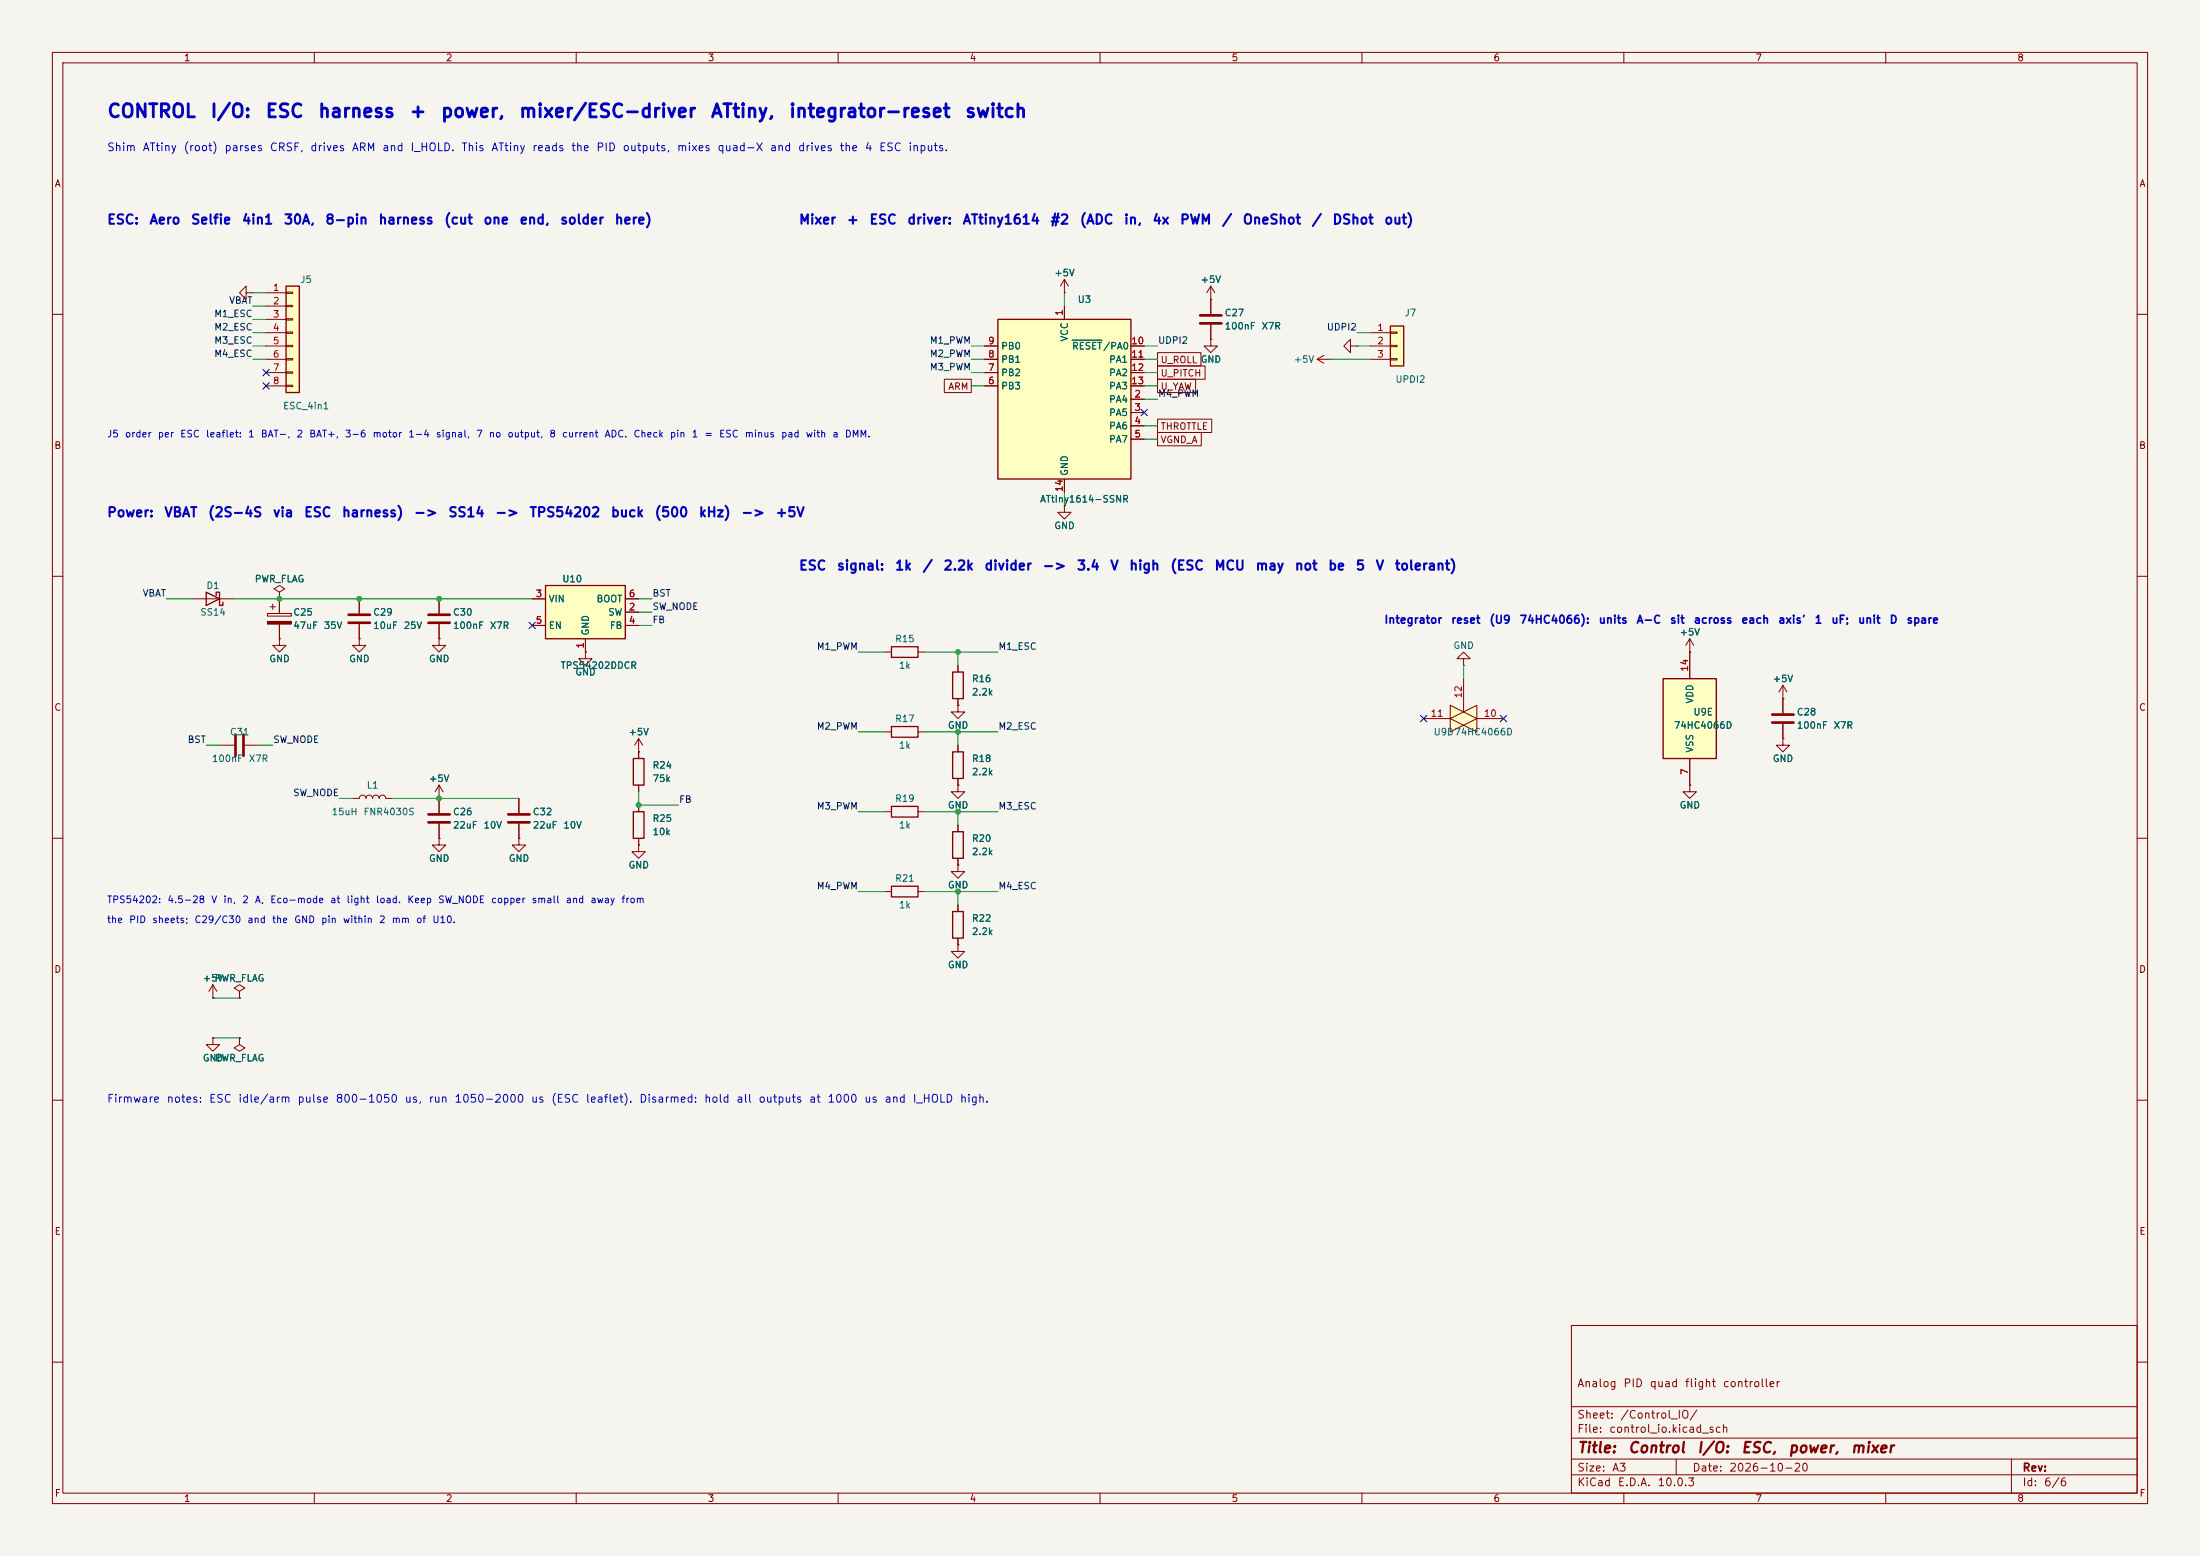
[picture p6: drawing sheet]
<svg xmlns="http://www.w3.org/2000/svg" width="420mm" height="297mm" viewBox="0 0 420 297" stroke-linecap="round" stroke-linejoin="round" font-family="sans-serif">
<path d="M0 0h420v297h-420z" fill="#f5f4ef" stroke="#f5f4ef" stroke-width=".19"/>
<g fill="none" stroke="#840000" stroke-width=".19">
<path d="M10 10h400v277h-400zM12 12h396v273h-396zM60 10v2M110 10v2M160 10v2M210 10v2M260 10v2M310 10v2M360 10v2M10 60h2M408 60h2M10 110h2"/>
<path d="M408 110h2M10 160h2M408 160h2M10 210h2M408 210h2M300 253h108v32h-108zM10 260h2M300 278.5h108M300 274.5h108M300 268.5h108M320 278.5v3M384 278.5v6.5"/>
<path d="M408 260h2M60 285v2M110 285v2M160 285v2M210 285v2M260 285v2M300 281.5h108M310 285v2M360 285v2"/>
</g>
<path d="M54.6 54.6h2.5v20.3h-2.5z" fill="#ffffc2"/>
<path d="M54.6 54.6h2.5v20.3h-2.5zM120.9 144.8h2v5.1h-2zM120.9 154.9h2v5.1h-2z" fill="none" stroke="#840000" stroke-width=".25"/>
<g fill="none" stroke="#840000" stroke-width=".19">
<path d="M47 55.9v-1.3l-1.3 1.3 1.3 1.3v-1.3h1.3M48.3 55.9h.1M50.8 55.9h3.8M50.8 58.4h3.8M54.6 55.8h1.3v.2h-1.3zM54.6 58.3h1.3v.2h-1.3zM50.8 61h3.8M50.8 63.5h3.8M50.8 66h3.8M50.8 68.6h3.8M50.8 71.1h3.8M50.8 73.7h3.8"/>
<path d="M54.6 60.8h1.3v.3h-1.3zM54.6 63.4h1.3v.2h-1.3zM54.6 65.9h1.3v.3h-1.3zM54.6 68.5h1.3v.2h-1.3zM54.6 71h1.3v.2h-1.3zM54.6 73.5h1.3v.3h-1.3zM203.2 96.5v1.3h1.3l-1.3 1.3-1.3-1.3h1.3M203.2 96.5h.1M67.3 152.4h1.3a.64 .64 0 0 1 .6-.6 .64 .64 0 0 1 .6 .6 .64 .64 0 0 1 .7-.6 .64 .64 0 0 1 .6 .6 .64 .64 0 0 1 .7-.6 .64 .64 0 0 1 .6 .6 .64 .64 0 0 1 .6-.6 .64 .64 0 0 1 .7 .6h1.2M83.8 152.4h.1M83.8 149.9l-.7 1.2M83.8 149.9l.8 1.2"/>
<path d="M83.8 149.9v2.5M121.9 143.5h.1M121.9 141l-.7 1.2M121.9 141l.8 1.2M121.9 141v3.8M121.9 149.9v1.2M121.9 153.7v1.2M121.9 160v1.3"/>
</g>
<path d="M190.5 61h25.4v30.4h-25.4z" fill="#ffffc2"/>
<path d="M190.5 61h25.4v30.4h-25.4zM170.2 138.7h5.1v2h-5.1zM170.2 123.4h5.1v2.1h-5.1zM181.9 128.3h2v5.1h-2zM170.2 153.9h5.1v2.1h-5.1zM181.9 158.8h2v5h-2zM181.9 143.5h2v5.1h-2zM170.2 169.2h5.1v2h-5.1zM181.9 174h2v5.1h-2z" fill="none" stroke="#840000" stroke-width=".25"/>
<g fill="none" stroke="#840000" stroke-width=".19">
<path d="M203.2 58.4v2.6M231.1 57.2h.1M231.1 54.6v5.3M231.1 54.6l-.7 1.3M231.1 54.6l.8 1.3M188 73.7h2.5M188 71.1h2.5M188 68.6h2.5M188 66h2.5M215.9 76.2h2.5M215.9 78.7h2.5M215.9 73.7h2.5"/>
<path d="M215.9 71.1h2.5M215.9 68.6h2.5M215.9 66h2.5M231.1 64.8v1.2h1.3l-1.3 1.3-1.2-1.3h1.2M231.1 64.8h.1M231.1 62v2.8M203.2 91.4v2.6M215.9 81.3h2.5M215.9 83.8h2.5M68.6 114.3v2.8M68.6 119.1v2.8M83.8 114.3v2.8"/>
<path d="M83.8 119.1v2.8M68.6 121.9v1.3h1.2l-1.2 1.3-1.3-1.3h1.3M68.6 121.9h.1M83.8 121.9v1.3h1.3l-1.3 1.3-1.3-1.3h1.3M83.8 121.9h.1M168.9 139.7h1.3M168.9 124.5h1.3M175.3 139.7h1.2M175.3 124.5h1.2M182.9 134.6v1.3h1.2l-1.2 1.3-1.3-1.3h1.3M182.9 134.6h.1M182.9 127v1.3"/>
<path d="M182.9 133.4v1.2M340.4 133.4h.1M340.4 130.8l-.8 1.3M340.4 130.8l.7 1.3M340.4 130.8v2.6M83.8 152.4v2.8M83.8 157.2v2.8M99.1 152.4v2.8M99.1 157.2v2.8M168.9 154.9h1.3M175.3 154.9h1.2M182.9 149.9v1.2h1.2l-1.2 1.3-1.3-1.3h1.3"/>
<path d="M182.9 149.9h.1M182.9 142.2v1.3M182.9 148.6v1.3M182.9 157.5v1.3M340.4 141v1.2h1.2l-1.2 1.3-1.3-1.3h1.3M340.4 141h.1M83.8 160v1.3h1.3l-1.3 1.3-1.3-1.3h1.3M83.8 160h.1M99.1 160v1.3h1.2l-1.2 1.3-1.3-1.3h1.3M99.1 160h.1M121.9 161.3v1.3h1.3l-1.3 1.2-1.3-1.2h1.3M121.9 161.3h.1"/>
<path d="M168.9 170.2h1.3M175.3 170.2h1.2M182.9 165.1v1.3h1.2l-1.2 1.2-1.3-1.2h1.3M182.9 165.1h.1M182.9 163.8v1.3M182.9 172.7v1.3M182.9 179.1v1.2M40.6 190.5h.1M40.6 188l-.7 1.2M40.6 188l.8 1.2M40.6 188v2.5M45.7 189.2l1-.6-1-.6-1 .6 1 .6v1.3"/>
<path d="M45.7 190.5h.1"/>
</g>
<path d="M204.7 64.9h5.7" fill="none" stroke="#006464" stroke-width=".19"/>
<path d="M229.1 60.2h4.1M229.1 61.7h4.1M66.5 117.3h4.1M66.5 118.9h4.1M81.8 117.3h4.1M81.8 118.9h4.1M81.8 155.4h4.1M81.8 157h4.1M97 155.4h4.1M97 157h4.1" fill="none" stroke="#840000" stroke-width=".51"/>
<path d="M104.1 111.8h15.3v10.1h-15.3z" fill="#ffffc2"/>
<path d="M104.1 111.8h15.3v10.1h-15.3z" fill="none" stroke="#840000" stroke-width=".25"/>
<path d="M203.2 55.9h.1M203.2 53.3l-.8 1.3M203.2 53.3l.8 1.3M203.2 53.3v2.6M101.6 114.3h2.5M101.6 119.4h2.5M119.4 116.8h2.5M119.4 114.3h2.5M119.4 119.4h2.5M111.8 121.9v2.6" fill="none" stroke="#840000" stroke-width=".19"/>
<path d="M317.5 129.5h10.2v15.3h-10.2z" fill="#ffffc2"/>
<path d="M39.4 113l2.5 1.3-2.5 1.3zM41.3 113.7v-.7h.6v2.6h.6v-.7M317.5 129.5h10.2v15.3h-10.2z" fill="none" stroke="#840000" stroke-width=".25"/>
<g fill="none" stroke="#840000" stroke-width=".19">
<path d="M36.8 114.3h7.6M51.1 117.1h4.5v.5h-4.5zM51.6 115.8h1M52.1 115.3v1M53.3 113l1.1-.6-1.1-.6-1 .6 1 .6v1.3M53.3 114.3h.1M53.3 114.3v2.8M53.3 119.1v2.8M53.3 121.9v1.3h1.3l-1.3 1.3-1.2-1.3h1.2M53.3 121.9h.1M279.4 125.7h1.3l-1.3-1.2-1.3 1.2h1.3v1.3M279.4 127h.1"/>
<path d="M322.6 124.5h.1M322.6 121.9v7.6M322.6 121.9l-.8 1.3M322.6 121.9l.7 1.3M340.4 133.4v2.7M340.4 138.2v2.8M41.9 142.2h2.8M46.7 142.2h2.8M322.6 149.9v1.2h1.2l-1.2 1.3-1.3-1.3h1.3M322.6 149.9h.1M322.6 144.8v5.1"/>
</g>
<path d="M338.3 136.4h4.1M338.3 137.9h4.1M45 140.2v4.1M46.5 140.2v4.1" fill="none" stroke="#840000" stroke-width=".51"/>
<path d="M51.1 118.6h4.5v.5h-4.5z" fill="#840000" stroke="#840000" stroke-width=".19"/>
<g fill="#ffffc2">
<path d="M276.9 134.6l5 2.6-5 2.5z"/>
<path d="M276.9 137.2l5-2.6v5.1z"/>
</g>
<g fill="none" stroke="#840000" stroke-width=".19">
<path d="M257.8 66v-1.2l-1.3 1.2 1.3 1.3v-1.3h1.3M259.1 66h.1M111.8 124.5v1.2h1.2l-1.2 1.3-1.3-1.3h1.3M111.8 124.5h.1M271.8 137.2h5.1M276.9 134.6l5 2.6-5 2.5zM276.9 137.2l5-2.6v5.1zM279.4 129.5v6.4M281.9 137.2h5.1M40.6 198.1v1.3h1.3l-1.3 1.3-1.2-1.3h1.2M40.6 198.1h.1M45.7 198.1v1.3l1 .6-1 .7-1-.7 1-.6"/>
<path d="M45.7 198.1h.1M182.9 180.3v1.3h1.2l-1.2 1.3-1.3-1.3h1.3M182.9 180.3h.1"/>
</g>
<path d="M265.4 62.2h2.6v7.7h-2.6z" fill="#ffffc2"/>
<path d="M265.4 62.2h2.6v7.7h-2.6z" fill="none" stroke="#840000" stroke-width=".25"/>
<g fill="none" stroke="#840000" stroke-width=".19">
<path d="M203.2 55.9h.1M203.2 58.4v2.6M231.1 57.2h.1M231.1 57.2v2.7M180.3 72.4h5.1v2.5h-5.1zM188 66h2.5M188 68.6h2.5M188 73.7h2.5M188 71.1h2.5M215.9 66h2.5M215.9 68.6h2.5M215.9 76.2h2.5"/>
<path d="M215.9 78.7h2.5M215.9 73.7h2.5M215.9 71.1h2.5M221 69.8h9.1v2.6h-9.1zM221 67.3h8.3v2.6h-8.3zM221 72.4h7.2v2.5h-7.2zM231.1 64.8h.1M231.1 62v2.8M251.5 68.6h2.5M251.5 68.6l1.2 .7M252.7 67.8l-1.2 .8M254 68.6h.1"/>
<path d="M261.6 63.5h3.8M261.6 66h3.8M261.6 68.6h3.8M265.4 63.4h1.3v.2h-1.3zM265.4 65.9h1.3v.3h-1.3zM265.4 68.5h1.3v.2h-1.3zM203.2 96.5h.1M203.2 91.4v2.6M215.9 81.3h2.5M215.9 83.8h2.5M221 82.5h8.3v2.6h-8.3zM221 80h10.3v2.6h-10.3z"/>
<path d="M53.3 114.3h.1M53.3 114.3v2.8M53.3 119.1v2.8M68.6 114.3v2.8M68.6 119.1v2.8M83.8 114.3v2.8M83.8 119.1v2.8M101.6 114.3h2.5M101.6 119.4h2.5M119.4 116.8h2.5M119.4 114.3h2.5M119.4 119.4h2.5"/>
<path d="M53.3 121.9h.1M68.6 121.9h.1M83.8 121.9h.1M111.8 124.5h.1M111.8 121.9v2.6M182.9 134.6h.1M182.9 127v1.3M182.9 133.4v1.2M322.6 124.5h.1M322.6 124.5v5M340.4 133.4h.1M340.4 133.4v2.7"/>
<path d="M340.4 138.2v2.8M83.8 152.4h.1M83.8 152.4v2.8M83.8 157.2v2.8M99.1 152.4v2.8M99.1 157.2v2.8M121.9 143.5h.1M121.9 143.5v1.3M121.9 149.9v1.2M121.9 153.7v1.2M182.9 149.9h.1M182.9 142.2v1.3"/>
<path d="M182.9 148.6v1.3M182.9 157.5v1.3M322.6 149.9h.1M322.6 144.8v5.1M340.4 141h.1M83.8 160h.1M99.1 160h.1M121.9 161.3h.1M121.9 160v1.3M182.9 165.1h.1M182.9 163.8v1.3M182.9 172.7v1.3"/>
<path d="M182.9 179.1v1.2M40.6 190.5h.1M40.6 198.1h.1M45.7 190.5h.1M45.7 198.1h.1M182.9 180.3h.1"/>
</g>
<g fill="none" stroke="#009600" stroke-width=".19">
<path d="M48.3 55.9h2.5M48.3 58.4h2.5M203.2 55.9v2.5M48.3 68.6h2.5M48.3 63.5h2.5M48.3 66h2.5M48.3 61h2.5M185.4 68.6h2.6M185.4 73.7h2.6M185.4 71.1h2.6M185.4 66h2.6M218.4 68.6h2.6"/>
<path d="M218.4 73.7h2.6M218.4 71.1h2.6M218.4 66h2.6M218.4 76.2h2.6M254 68.6h7.6M259.1 63.5h2.5M259.1 66h2.5M203.2 94v2.5M218.4 81.3h2.6M218.4 83.8h2.6M31.7 114.3h5.1M44.4 114.3h57.2"/>
<path d="M121.9 114.3h2.6M121.9 119.4h2.6M121.9 116.8h2.6M163.8 139.7h5.1M163.8 124.5h5.1M176.5 139.7h14M176.5 124.5h14M182.9 124.5v2.5M182.9 139.7v2.5M279.4 127v2.5M39.4 142.2h2.5M49.5 142.2h2.6"/>
<path d="M64.8 152.4h2.5M74.9 152.4h24.2M121.9 151.1v2.6h7.6M163.8 154.9h5.1M176.5 154.9h14M182.9 154.9v2.6M163.8 170.2h5.1M176.5 170.2h14M182.9 170.2v2.5M40.6 190.5h5.1M40.6 198.1h5.1"/>
</g>
<path d="M50.2 73.1l1.2 1.2M50.2 70.5l1.2 1.2M51.4 73.1l-1.2 1.2M51.4 70.5l-1.2 1.2M217.8 78.1l1.2 1.2M219 78.1l-1.2 1.2M101 118.8l1.2 1.2M102.2 118.8l-1.2 1.2M271.2 136.6l1.2 1.2M272.4 136.6l-1.2 1.2M286.4 136.6l1.2 1.2M287.6 136.6l-1.2 1.2" fill="none" stroke="#000084" stroke-width=".19"/>
<path d="M204.7 64.9h5.7" fill="none" stroke="#006464" stroke-width=".19"/>
<g fill="#009600" stroke="#009600" stroke-width=".19">
<circle cx="68.6" cy="114.3" r=".46"/>
<circle cx="53.3" cy="114.3" r=".46"/>
<circle cx="83.8" cy="114.3" r=".46"/>
<circle cx="121.9" cy="153.7" r=".46"/>
<circle cx="83.8" cy="152.4" r=".46"/>
<circle cx="182.9" cy="124.5" r=".46"/>
<circle cx="182.9" cy="139.7" r=".46"/>
<circle cx="182.9" cy="170.2" r=".46"/>
<circle cx="182.9" cy="154.9" r=".46"/>
</g>
<g font-size="2.5" fill="#0000c2">
<text x="20.3" y="23.1">CONTROL</text>
<text x="40" y="23.1">I/O:</text>
<text x="50.5" y="23.1">ESC</text>
<text x="60.6" y="23.1">harness</text>
<text x="78" y="23.1">+</text>
<text x="84" y="23.1">power,</text>
<text x="98.9" y="23.1">mixer/ESC-driver</text>
<text x="135.5" y="23.1">ATtiny,</text>
<text x="150.5" y="23.1">integrator-reset</text>
<text x="184.1" y="23.1">switch</text>
</g>
<g font-size="2" fill="#840000">
<text x="301" y="277.8">Title:</text>
<text x="310.7" y="277.8">Control</text>
<text x="323.8" y="277.8">I/O:</text>
<text x="332.3" y="277.8">ESC,</text>
<text x="341.2" y="277.8">power,</text>
<text x="353.2" y="277.8">mixer</text>
</g>
<g font-size="1.8" fill="#0000c2">
<text x="20.3" y="43.3">ESC:</text>
<text x="28.4" y="43.3">Aero</text>
<text x="36.3" y="43.3">Selfie</text>
<text x="46.1" y="43.3">4in1</text>
<text x="54.1" y="43.3">30A,</text>
<text x="62" y="43.3">8-pin</text>
<text x="72.1" y="43.3">harness</text>
<text x="84.7" y="43.3">(cut</text>
<text x="92.2" y="43.3">one</text>
<text x="99.1" y="43.3">end,</text>
<text x="106.8" y="43.3">solder</text>
<text x="117.2" y="43.3">here)</text>
<text x="152.4" y="43.3">Mixer</text>
<text x="161.5" y="43.3">+</text>
<text x="165.8" y="43.3">ESC</text>
<text x="173.1" y="43.3">driver:</text>
<text x="183.7" y="43.3">ATtiny1614</text>
<text x="200.4" y="43.3">#2</text>
<text x="206" y="43.3">(ADC</text>
<text x="214.4" y="43.3">in,</text>
<text x="219.9" y="43.3">4x</text>
<text x="225.1" y="43.3">PWM</text>
<text x="233.1" y="43.3">/</text>
<text x="237.1" y="43.3">OneShot</text>
<text x="250.3" y="43.3">/</text>
<text x="254.2" y="43.3">DShot</text>
<text x="264.1" y="43.3">out)</text>
<text x="20.3" y="99.1">Power:</text>
<text x="31.2" y="99.1">VBAT</text>
<text x="39.6" y="99.1">(2S-4S</text>
<text x="52" y="99.1">via</text>
<text x="57.9" y="99.1">ESC</text>
<text x="65.1" y="99.1">harness)</text>
<text x="78.9" y="99.1">-&gt;</text>
<text x="85.4" y="99.1">SS14</text>
<text x="94.4" y="99.1">-&gt;</text>
<text x="100.9" y="99.1">TPS54202</text>
<text x="116.5" y="99.1">buck</text>
<text x="124.8" y="99.1">(500</text>
<text x="133.3" y="99.1">kHz)</text>
<text x="141.4" y="99.1">-&gt;</text>
<text x="147.9" y="99.1">+5V</text>
<text x="152.4" y="109.3">ESC</text>
<text x="159.6" y="109.3">signal:</text>
<text x="170.7" y="109.3">1k</text>
<text x="176" y="109.3">/</text>
<text x="180" y="109.3">2.2k</text>
<text x="187.8" y="109.3">divider</text>
<text x="198.9" y="109.3">-&gt;</text>
<text x="205.4" y="109.3">3.4</text>
<text x="211.8" y="109.3">V</text>
<text x="215.5" y="109.3">high</text>
<text x="223.3" y="109.3">(ESC</text>
<text x="231.7" y="109.3">MCU</text>
<text x="239.6" y="109.3">may</text>
<text x="247" y="109.3">not</text>
<text x="253.4" y="109.3">be</text>
<text x="258.7" y="109.3">5</text>
<text x="262.5" y="109.3">V</text>
<text x="266.1" y="109.3">tolerant)</text>
</g>
<g font-size="1.5" fill="#0000c2">
<text x="20.3" y="29.2">Shim</text>
<text x="27.1" y="29.2">ATtiny</text>
<text x="34.9" y="29.2">(root)</text>
<text x="42.7" y="29.2">parses</text>
<text x="51.4" y="29.2">CRSF,</text>
<text x="59.1" y="29.2">drives</text>
<text x="67" y="29.2">ARM</text>
<text x="72.8" y="29.2">and</text>
<text x="78.2" y="29.2">I_HOLD.</text>
<text x="87.9" y="29.2">This</text>
<text x="93.7" y="29.2">ATtiny</text>
<text x="101.5" y="29.2">reads</text>
<text x="108.9" y="29.2">the</text>
<text x="113.7" y="29.2">PID</text>
<text x="118.7" y="29.2">outputs,</text>
<text x="129.1" y="29.2">mixes</text>
<text x="136.8" y="29.2">quad-X</text>
<text x="146.8" y="29.2">and</text>
<text x="152.2" y="29.2">drives</text>
<text x="160.2" y="29.2">the</text>
<text x="165" y="29.2">4</text>
<text x="167.7" y="29.2">ESC</text>
<text x="173.3" y="29.2">inputs.</text>
<text x="264.2" y="119.4">Integrator</text>
<text x="276.9" y="119.4">reset</text>
<text x="284.2" y="119.4">(U9</text>
<text x="290" y="119.4">74HC4066):</text>
<text x="305.1" y="119.4">units</text>
<text x="312.3" y="119.4">A-C</text>
<text x="318.7" y="119.4">sit</text>
<text x="323.2" y="119.4">across</text>
<text x="332.3" y="119.4">each</text>
<text x="339.3" y="119.4">axis'</text>
<text x="346.3" y="119.4">1</text>
<text x="349.5" y="119.4">uF;</text>
<text x="354.6" y="119.4">unit</text>
<text x="360.6" y="119.4">D</text>
<text x="363.8" y="119.4">spare</text>
<text x="20.3" y="210.8">Firmware</text>
<text x="31.7" y="210.8">notes:</text>
<text x="39.8" y="210.8">ESC</text>
<text x="45.4" y="210.8">idle/arm</text>
<text x="56.7" y="210.8">pulse</text>
<text x="64" y="210.8">800-1050</text>
<text x="77.1" y="210.8">us,</text>
<text x="81.7" y="210.8">run</text>
<text x="86.6" y="210.8">1050-2000</text>
<text x="101.2" y="210.8">us</text>
<text x="105.1" y="210.8">(ESC</text>
<text x="111.7" y="210.8">leaflet).</text>
<text x="121.9" y="210.8">Disarmed:</text>
<text x="134.3" y="210.8">hold</text>
<text x="140.4" y="210.8">all</text>
<text x="144.7" y="210.8">outputs</text>
<text x="154.3" y="210.8">at</text>
<text x="157.8" y="210.8">1000</text>
<text x="164.9" y="210.8">us</text>
<text x="168.7" y="210.8">and</text>
<text x="174.1" y="210.8">I_HOLD</text>
<text x="183.1" y="210.8">high.</text>
</g>
<g font-size="1.5" fill="#840000">
<text x="301" y="265.1">Analog</text>
<text x="309.8" y="265.1">PID</text>
<text x="314.8" y="265.1">quad</text>
<text x="321.5" y="265.1">flight</text>
<text x="328.8" y="265.1">controller</text>
<text x="301" y="273.8">File:</text>
<text x="301" y="271.1">Sheet:</text>
<text x="307.1" y="273.8">control_io.kicad_sch</text>
<text x="309.2" y="271.1">/Control_IO/</text>
<text x="301" y="281.2">Size:</text>
<text x="307.6" y="281.2">A3</text>
<text x="323" y="281.2">Date:</text>
<text x="330" y="281.2">2026-10-20</text>
<text x="386" y="281.2">Rev:</text>
<text x="301" y="284">KiCad</text>
<text x="308.7" y="284">E.D.A.</text>
<text x="316.3" y="284">10.0.3</text>
<text x="386" y="284">Id:</text>
<text x="390.1" y="284">6/6</text>
</g>
<g font-size="1.3" fill="#840000">
<text x="35" y="12">1</text>
<text x="85" y="12">2</text>
<text x="135" y="12">3</text>
<text x="185" y="12">4</text>
<text x="235" y="12">5</text>
<text x="285" y="12">6</text>
<text x="335" y="12">7</text>
<text x="385" y="12">8</text>
<text x="10.3" y="36">A</text>
<text x="408.3" y="36">A</text>
<text x="221.5" y="69.6">U_ROLL GND</text>
<text x="180.9" y="74.7">ARM</text>
<text x="221.5" y="72.2">U_PITCH</text>
<text x="221.5" y="74.7">U_YAW</text>
<text x="221.5" y="82.3">THROTTLE</text>
<text x="10.3" y="86">B</text>
<text x="221.5" y="84.9">VGND_A</text>
<text x="408.2" y="86">B</text>
<text x="10.3" y="136">C</text>
<text x="408.2" y="136">C</text>
<text x="10.3" y="186">D</text>
<text x="408.2" y="186">D</text>
<text x="10.3" y="236">E</text>
<text x="408.3" y="236">E</text>
<text x="10.3" y="286">F</text>
<text x="35" y="287">1</text>
<text x="85" y="287">2</text>
<text x="135" y="287">3</text>
<text x="185" y="287">4</text>
<text x="235" y="287">5</text>
<text x="285" y="287">6</text>
<text x="335" y="287">7</text>
<text x="385" y="287">8</text>
<text x="408.3" y="286">F</text>
</g>
<g font-size="1.3" fill="#006464">
<text x="201.2" y="53">+5V</text>
<text x="57.2" y="54.3">J5</text>
<text x="205.6" y="58.1">U3</text>
<text x="229.1" y="54.3">+5V</text>
<text x="204.2" y="65.3" transform="rotate(-90 204.2 65.3)">VCC</text>
<text x="233.7" y="63.2">100nF</text>
<text x="233.7" y="60.7">C27</text>
<text x="240.7" y="63.2">X7R</text>
<text x="268" y="60.7">J7</text>
<text x="191" y="69.6">PB1</text>
<text x="191" y="67">PB0</text>
<text x="204.5" y="67">RESET/PA0</text>
<text x="211.6" y="69.6">PA1</text>
<text x="229.1" y="69.6">GND</text>
<text x="246.9" y="69.6">+5V</text>
<text x="191" y="74.6">PB3</text>
<text x="191" y="72.1">PB2</text>
<text x="211.6" y="77.2">PA4</text>
<text x="211.6" y="72.1">PA2</text>
<text x="211.6" y="74.6">PA3</text>
<text x="266.3" y="73.4">UPDI2</text>
<text x="53.9" y="78.4">ESC_4in1</text>
<text x="211.6" y="79.7">PA5</text>
<text x="211.6" y="82.3">PA6</text>
<text x="211.6" y="84.8">PA7</text>
<text x="204.2" y="90.9" transform="rotate(-90 204.2 90.9)">GND</text>
<text x="198.4" y="96.2">ATtiny1614-SSNR</text>
<text x="201.2" y="101.3">GND</text>
<text x="39.3" y="112.7">D1</text>
<text x="48.5" y="111.5">PWR_FLAG</text>
<text x="107.2" y="111.5">U10</text>
<text x="38.1" y="117.8">SS14</text>
<text x="55.9" y="117.8">C25</text>
<text x="71.1" y="117.8">C29</text>
<text x="86.4" y="117.8">C30</text>
<text x="104.6" y="115.3">VIN</text>
<text x="113.8" y="115.3">BOOT</text>
<text x="116" y="117.8">SW</text>
<text x="55.9" y="120.4">47uF</text>
<text x="61.7" y="120.4">35V</text>
<text x="71.1" y="120.4">10uF</text>
<text x="77" y="120.4">25V</text>
<text x="86.4" y="120.4">100nF</text>
<text x="93.4" y="120.4">X7R</text>
<text x="104.6" y="120.4">EN</text>
<text x="112.7" y="121.4" transform="rotate(-90 112.7 121.4)">GND</text>
<text x="116.3" y="120.4">FB</text>
<text x="170.8" y="122.9">R15</text>
<text x="277.4" y="124.2">GND</text>
<text x="320.5" y="121.6">+5V</text>
<text x="51.3" y="126.7">GND</text>
<text x="66.5" y="126.7">GND</text>
<text x="81.8" y="126.7">GND</text>
<text x="106.9" y="128">TPS54202DDCR</text>
<text x="109.7" y="129.2">GND</text>
<text x="171.5" y="128">1k</text>
<text x="185.4" y="130.5">R16</text>
<text x="338.3" y="130.5">+5V</text>
<text x="185.4" y="133.1">2.2k</text>
<text x="323.2" y="136.9">U9E</text>
<text x="323.6" y="134.4" transform="rotate(-90 323.6 134.4)">VDD</text>
<text x="342.9" y="136.9">C28</text>
<text x="43.8" y="140.7">C31</text>
<text x="119.9" y="140.7">+5V</text>
<text x="170.8" y="138.1">R17</text>
<text x="171.5" y="143.2">1k</text>
<text x="180.8" y="139.4">GND</text>
<text x="273.6" y="140.7">U9D74HC4066D</text>
<text x="319.5" y="139.4">74HC4066D</text>
<text x="323.6" y="143.8" transform="rotate(-90 323.6 143.8)">VSS</text>
<text x="342.9" y="139.4">100nF</text>
<text x="349.9" y="139.4">X7R</text>
<text x="40.4" y="145.8">100nF</text>
<text x="47.4" y="145.8">X7R</text>
<text x="81.8" y="149.6">+5V</text>
<text x="124.5" y="149.6">75k</text>
<text x="124.5" y="147">R24</text>
<text x="185.4" y="148.3">2.2k</text>
<text x="185.4" y="145.8">R18</text>
<text x="338.3" y="145.8">GND</text>
<text x="63.2" y="155.9">15uH</text>
<text x="69.3" y="155.9">FNR4030S</text>
<text x="69.9" y="150.8">L1</text>
<text x="86.4" y="155.9">C26</text>
<text x="101.6" y="155.9">C32</text>
<text x="170.8" y="153.4">R19</text>
<text x="180.8" y="154.6">GND</text>
<text x="320.5" y="154.6">GND</text>
<text x="86.4" y="158.5">22uF</text>
<text x="92.2" y="158.5">10V</text>
<text x="101.6" y="158.5">22uF</text>
<text x="107.4" y="158.5">10V</text>
<text x="124.5" y="159.7">10k</text>
<text x="124.5" y="157.2">R25</text>
<text x="171.5" y="158.5">1k</text>
<text x="185.4" y="161">R20</text>
<text x="81.8" y="164.8">GND</text>
<text x="97" y="164.8">GND</text>
<text x="119.9" y="166.1">GND</text>
<text x="185.4" y="163.5">2.2k</text>
<text x="170.8" y="168.6">R21</text>
<text x="171.5" y="173.7">1k</text>
<text x="180.8" y="169.9">GND</text>
<text x="185.4" y="178.8">2.2k</text>
<text x="185.4" y="176.2">R22</text>
<text x="180.8" y="185.1">GND</text>
<text x="38.6" y="187.7">+5V</text>
<text x="40.9" y="187.7">PWR_FLAG</text>
<text x="38.6" y="202.9">GND</text>
<text x="40.9" y="202.9">PWR_FLAG</text>
</g>
<g font-size="1.3" fill="#0f0f0f">
<text x="43.6" y="58.3">VBAT</text>
<text x="40.8" y="63.4">M2_ESC</text>
<text x="40.8" y="60.8">M1_ESC</text>
<text x="40.8" y="65.9">M3_ESC</text>
<text x="177.4" y="65.9">M1_PWM</text>
<text x="221" y="65.9">UDPI2</text>
<text x="253.2" y="63.4">UDPI2</text>
<text x="40.8" y="68.5">M4_ESC</text>
<text x="177.4" y="68.5">M2_PWM</text>
<text x="177.4" y="71">M3_PWM</text>
<text x="221" y="76.1">M4_PWM</text>
<text x="27.1" y="114.2">VBAT</text>
<text x="124.5" y="116.7">SW_NODE</text>
<text x="124.5" y="114.2">BST</text>
<text x="124.5" y="119.3">FB</text>
<text x="155.8" y="124.3">M1_PWM</text>
<text x="190.5" y="124.3">M1_ESC</text>
<text x="35.7" y="142.1">BST</text>
<text x="52.1" y="142.1">SW_NODE</text>
<text x="155.8" y="139.6">M2_PWM</text>
<text x="190.5" y="139.6">M2_ESC</text>
<text x="55.9" y="152.3">SW_NODE</text>
<text x="129.5" y="153.5">FB</text>
<text x="155.8" y="154.8">M3_PWM</text>
<text x="190.5" y="154.8">M3_ESC</text>
<text x="155.8" y="170.1">M4_PWM</text>
<text x="190.5" y="170.1">M4_ESC</text>
</g>
<g font-size="1.3" fill="#a90000">
<text x="52" y="55.9">1</text>
<text x="52" y="58.4">2</text>
<text x="52" y="60.9">3</text>
<text x="52" y="63.5">4</text>
<text x="203.2" y="60.4" transform="rotate(-90 203.2 60.4)">1</text>
<text x="262.8" y="63.5">1</text>
<text x="52" y="66">5</text>
<text x="52" y="68.6">6</text>
<text x="52" y="71.1">7</text>
<text x="188.5" y="71.1">7</text>
<text x="188.5" y="68.6">8</text>
<text x="188.5" y="66">9</text>
<text x="215.9" y="66">10</text>
<text x="215.9" y="68.6">11</text>
<text x="215.9" y="71.1">12</text>
<text x="262.8" y="66">2</text>
<text x="262.8" y="68.6">3</text>
<text x="52" y="73.6">8</text>
<text x="188.5" y="73.6">6</text>
<text x="215.9" y="73.6">13</text>
<text x="216.5" y="76.2">2</text>
<text x="216.5" y="78.7">3</text>
<text x="216.5" y="81.3">4</text>
<text x="216.5" y="83.8">5</text>
<text x="203.2" y="94" transform="rotate(-90 203.2 94)">14</text>
<text x="102.2" y="114.3">3</text>
<text x="102.2" y="119.4">5</text>
<text x="119.9" y="116.8">2</text>
<text x="119.9" y="119.4">4</text>
<text x="119.9" y="114.3">6</text>
<text x="111.7" y="123.9" transform="rotate(-90 111.7 123.9)">1</text>
<text x="322.6" y="128.3" transform="rotate(-90 322.6 128.3)">14</text>
<text x="273" y="137.1">11</text>
<text x="279.4" y="133.4" transform="rotate(-90 279.4 133.4)">12</text>
<text x="283.2" y="137.1">10</text>
<text x="322.6" y="148" transform="rotate(-90 322.6 148)">7</text>
</g>
<g font-size="1.3" fill="#0000c2">
<text x="20.3" y="83.8">J5</text>
<text x="23.7" y="83.8">order</text>
<text x="30" y="83.8">per</text>
<text x="34.3" y="83.8">ESC</text>
<text x="39.2" y="83.8">leaflet:</text>
<text x="47.2" y="83.8">1</text>
<text x="49.7" y="83.8">BAT-,</text>
<text x="56.5" y="83.8">2</text>
<text x="58.9" y="83.8">BAT+,</text>
<text x="65.7" y="83.8">3-6</text>
<text x="71" y="83.8">motor</text>
<text x="77.8" y="83.8">1-4</text>
<text x="83.1" y="83.8">signal,</text>
<text x="90.8" y="83.8">7</text>
<text x="93.2" y="83.8">no</text>
<text x="96.8" y="83.8">output,</text>
<text x="104.8" y="83.8">8</text>
<text x="107.2" y="83.8">current</text>
<text x="115.3" y="83.8">ADC.</text>
<text x="120.8" y="83.8">Check</text>
<text x="127.8" y="83.8">pin</text>
<text x="131.9" y="83.8">1</text>
<text x="134.4" y="83.8">=</text>
<text x="137.2" y="83.8">ESC</text>
<text x="142.1" y="83.8">minus</text>
<text x="149" y="83.8">pad</text>
<text x="153.7" y="83.8">with</text>
<text x="158.8" y="83.8">a</text>
<text x="161.2" y="83.8">DMM.</text>
<text x="20.3" y="172.7">TPS54202:</text>
<text x="31.8" y="172.7">4.5-28</text>
<text x="40.2" y="172.7">V</text>
<text x="42.5" y="172.7">in,</text>
<text x="46.1" y="172.7">2</text>
<text x="48.5" y="172.7">A,</text>
<text x="51.5" y="172.7">Eco-mode</text>
<text x="62.9" y="172.7">at</text>
<text x="66" y="172.7">light</text>
<text x="71.6" y="172.7">load.</text>
<text x="77.6" y="172.7">Keep</text>
<text x="83.5" y="172.7">SW_NODE</text>
<text x="93.6" y="172.7">copper</text>
<text x="101.4" y="172.7">small</text>
<text x="107.9" y="172.7">and</text>
<text x="112.6" y="172.7">away</text>
<text x="118.5" y="172.7">from</text>
<text x="20.3" y="176.5">the</text>
<text x="24.5" y="176.5">PID</text>
<text x="28.9" y="176.5">sheets;</text>
<text x="37" y="176.5">C29/C30</text>
<text x="47.1" y="176.5">and</text>
<text x="51.8" y="176.5">the</text>
<text x="56" y="176.5">GND</text>
<text x="61.2" y="176.5">pin</text>
<text x="65.4" y="176.5">within</text>
<text x="72.2" y="176.5">2</text>
<text x="74.7" y="176.5">mm</text>
<text x="79.3" y="176.5">of</text>
<text x="82.4" y="176.5">U10.</text>
</g>
</svg>
